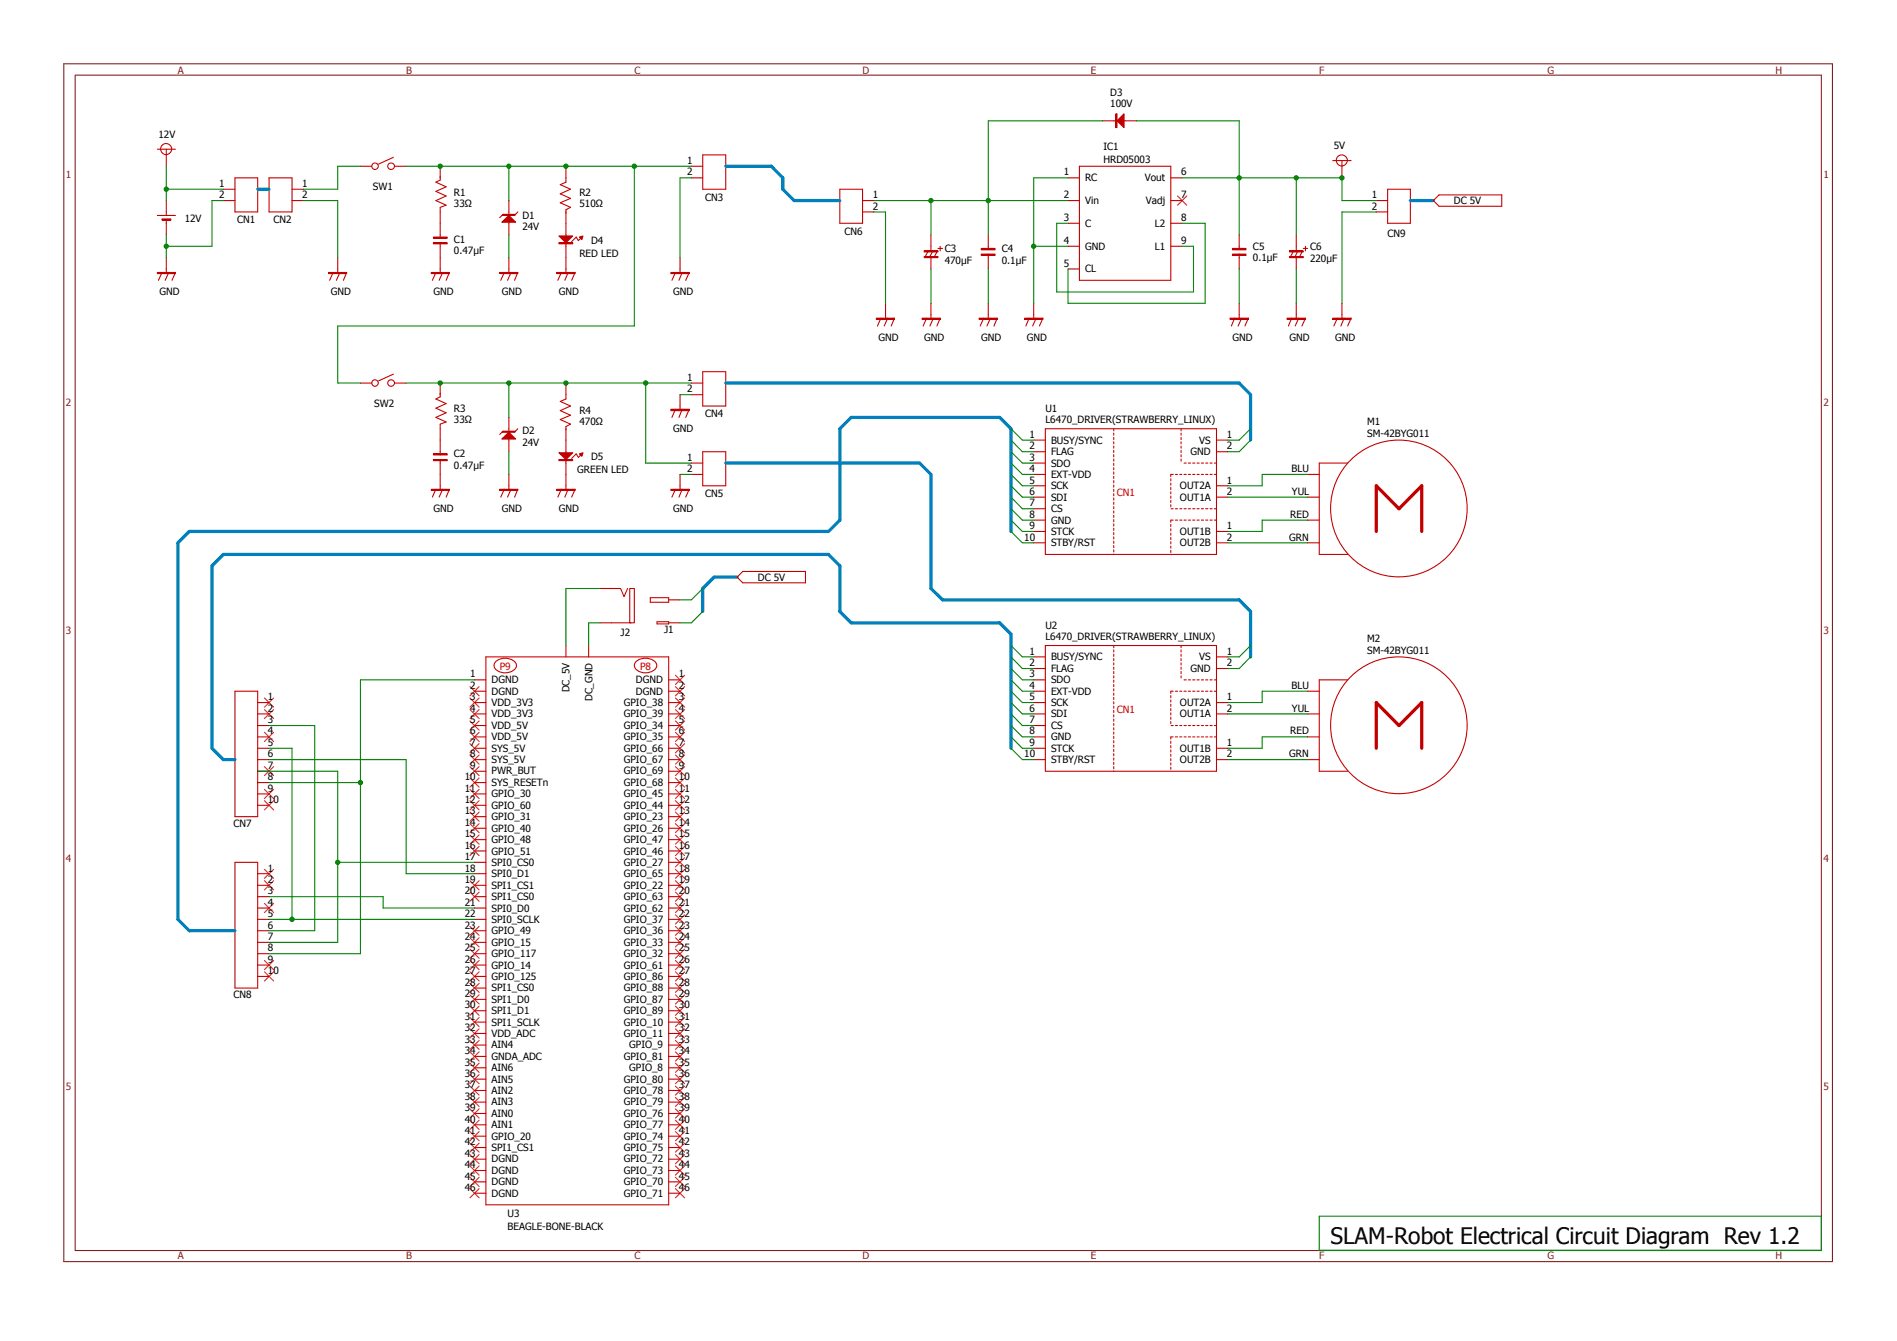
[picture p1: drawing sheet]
<svg xmlns="http://www.w3.org/2000/svg" width="297mm" height="210mm" viewBox="0 0 297 210" stroke-linecap="round" stroke-linejoin="round" font-family="sans-serif">
<path d="M10 10h276.9v187.6h-276.9zM11.8 11.8h273.4v184h-273.4z" fill="none" stroke="#802020" stroke-width=".17"/>
<g fill="none" stroke="#ff2020" stroke-width=".17">
<path d="M184.4 30.7l1.4 1.4M185.8 30.7l-1.4 1.4M41.4 109.3l1.4 1.4M41.4 111.1l1.4 1.4M41.4 114.7l1.4 1.4M42.8 109.3l-1.4 1.4M42.8 111.1l-1.4 1.4M42.8 114.7l-1.4 1.4M73.6 118.2l1.4 1.5M73.6 116.5l1.4 1.4M73.6 114.7l1.4 1.4M73.6 112.9l1.4 1.4"/>
<path d="M73.6 111.1l1.4 1.4M73.6 109.3l1.4 1.4M73.6 107.5l1.4 1.5M75 118.2l-1.4 1.5M75 116.5l-1.4 1.4M75 114.7l-1.4 1.4M75 112.9l-1.4 1.4M75 111.1l-1.4 1.4M75 109.3l-1.4 1.4M75 107.5l-1.4 1.5M105.7 105.7l1.5 1.5M105.7 107.5l1.5 1.5"/>
<path d="M105.7 109.3l1.5 1.4M105.7 111.1l1.5 1.4M105.7 112.9l1.5 1.4M105.7 114.7l1.5 1.4M105.7 116.5l1.5 1.4M105.7 118.2l1.5 1.5M107.2 118.2l-1.5 1.5M107.2 116.5l-1.5 1.4M107.2 114.7l-1.5 1.4M107.2 107.5l-1.5 1.5M107.2 105.7l-1.5 1.5M107.2 109.3l-1.5 1.4"/>
<path d="M107.2 111.1l-1.5 1.4M107.2 112.9l-1.5 1.4M41.4 120.1l1.4 1.4M41.4 123.6l1.4 1.5M41.4 125.4l1.4 1.4M41.4 136.1l1.4 1.4M41.4 137.9l1.4 1.5M42.8 120.1l-1.4 1.4M42.8 123.6l-1.4 1.5M42.8 125.4l-1.4 1.4M42.8 136.1l-1.4 1.4M42.8 137.9l-1.4 1.5"/>
<path d="M73.6 139.7l1.4 1.4M73.6 137.9l1.4 1.5M73.6 132.5l1.4 1.5M73.6 130.8l1.4 1.4M73.6 129l1.4 1.4M73.6 127.2l1.4 1.4M73.6 125.4l1.4 1.4M73.6 123.6l1.4 1.5M73.6 121.8l1.4 1.5M73.6 120.1l1.4 1.4M75 139.7l-1.4 1.4M75 137.9l-1.4 1.5"/>
<path d="M75 132.5l-1.4 1.5M75 130.8l-1.4 1.4M75 129l-1.4 1.4M75 127.2l-1.4 1.4M75 125.4l-1.4 1.4M75 123.6l-1.4 1.5M75 121.8l-1.4 1.5M75 120.1l-1.4 1.4M105.7 120.1l1.5 1.4M105.7 121.8l1.5 1.5M105.7 123.6l1.5 1.5M105.7 125.4l1.5 1.4"/>
<path d="M105.7 127.2l1.5 1.4M105.7 129l1.5 1.4M105.7 130.8l1.5 1.4M105.7 132.5l1.5 1.5M105.7 134.3l1.5 1.5M105.7 136.1l1.5 1.4M105.7 137.9l1.5 1.5M105.7 139.7l1.5 1.4M107.2 134.3l-1.5 1.5M107.2 132.5l-1.5 1.5M107.2 127.2l-1.5 1.4M107.2 120.1l-1.5 1.4"/>
<path d="M107.2 121.8l-1.5 1.5M107.2 123.6l-1.5 1.5M107.2 125.4l-1.5 1.4M107.2 129l-1.5 1.4M107.2 130.8l-1.5 1.4M107.2 136.1l-1.5 1.4M107.2 137.9l-1.5 1.5M107.2 139.7l-1.5 1.4M41.4 141.5l1.4 1.4M41.4 150.4l1.4 1.4M41.4 152.2l1.4 1.4M42.8 150.4l-1.4 1.4"/>
<path d="M42.8 141.5l-1.4 1.4M42.8 152.2l-1.4 1.4M73.6 159.3l1.4 1.5M73.6 157.6l1.4 1.4M73.6 155.8l1.4 1.4M73.6 154l1.4 1.4M73.6 152.2l1.4 1.4M73.6 150.4l1.4 1.4M73.6 148.6l1.4 1.5M73.6 146.9l1.4 1.4M73.6 145.1l1.4 1.4M75 159.3l-1.4 1.5"/>
<path d="M75 157.6l-1.4 1.4M75 155.8l-1.4 1.4M75 154l-1.4 1.4M75 152.2l-1.4 1.4M75 150.4l-1.4 1.4M75 148.6l-1.4 1.5M75 146.9l-1.4 1.4M75 145.1l-1.4 1.4M105.7 141.5l1.5 1.4M105.7 143.3l1.5 1.4M105.7 145.1l1.5 1.4M105.7 146.9l1.5 1.4"/>
<path d="M105.7 148.6l1.5 1.5M105.7 150.4l1.5 1.4M105.7 152.2l1.5 1.4M105.7 154l1.5 1.4M105.7 155.8l1.5 1.4M105.7 157.6l1.5 1.4M105.7 159.3l1.5 1.5M107.2 148.6l-1.5 1.5M107.2 143.3l-1.5 1.4M107.2 141.5l-1.5 1.4M107.2 145.1l-1.5 1.4M107.2 146.9l-1.5 1.4"/>
<path d="M107.2 150.4l-1.5 1.4M107.2 152.2l-1.5 1.4M107.2 154l-1.5 1.4M107.2 155.8l-1.5 1.4M107.2 157.6l-1.5 1.4M107.2 159.3l-1.5 1.5M73.6 179l1.4 1.4M73.6 177.2l1.4 1.4M73.6 175.4l1.4 1.5M73.6 173.7l1.4 1.4M73.6 171.9l1.4 1.4M73.6 170.1l1.4 1.4"/>
<path d="M73.6 168.3l1.4 1.4M73.6 166.5l1.4 1.4M73.6 164.7l1.4 1.5M73.6 162.9l1.4 1.4M73.6 161.1l1.4 1.5M75 179l-1.4 1.4M75 177.2l-1.4 1.4M75 175.4l-1.4 1.5M75 173.7l-1.4 1.4M75 171.9l-1.4 1.4M75 170.1l-1.4 1.4M75 168.3l-1.4 1.4"/>
<path d="M75 166.5l-1.4 1.4M75 164.7l-1.4 1.5M75 162.9l-1.4 1.4M75 161.1l-1.4 1.5M105.7 161.1l1.5 1.5M105.7 162.9l1.5 1.4M105.7 164.7l1.5 1.5M105.7 166.5l1.5 1.4M105.7 168.3l1.5 1.4M105.7 170.1l1.5 1.4M105.7 171.9l1.5 1.4M105.7 173.7l1.5 1.4"/>
<path d="M105.7 175.4l1.5 1.5M105.7 177.2l1.5 1.4M105.7 179l1.5 1.4M107.2 161.1l-1.5 1.5M107.2 162.9l-1.5 1.4M107.2 164.7l-1.5 1.5M107.2 166.5l-1.5 1.4M107.2 168.3l-1.5 1.4M107.2 170.1l-1.5 1.4M107.2 171.9l-1.5 1.4M107.2 173.7l-1.5 1.4M107.2 175.4l-1.5 1.5"/>
<path d="M107.2 177.2l-1.5 1.4M107.2 179l-1.5 1.4M73.6 186.1l1.4 1.5M73.6 184.4l1.4 1.4M73.6 182.6l1.4 1.4M73.6 180.8l1.4 1.4M75 186.1l-1.4 1.5M75 184.4l-1.4 1.4M75 182.6l-1.4 1.4M75 180.8l-1.4 1.4M105.7 180.8l1.5 1.4M105.7 182.6l1.5 1.4"/>
<path d="M105.7 184.4l1.5 1.4M105.7 186.1l1.5 1.5M107.2 180.8l-1.5 1.4M107.2 182.6l-1.5 1.4M107.2 184.4l-1.5 1.4M107.2 186.1l-1.5 1.5"/>
</g>
<g fill="none" stroke="#c00000" stroke-width=".17">
<path d="M24.6 23.4h2.9M26 23.4v2.6M26 31.4v2.3M26 34.5v2.3"/>
<circle cx="26" cy="23.3" r=".87"/>
</g>
<path d="M25.4 34.3h1.4v.2h-1.4z" fill="#c00000"/>
<g fill="none" stroke="#c00000" stroke-width=".17">
<path d="M24.6 33.7h2.9M25.4 34.3h1.4v.2h-1.4zM42.1 27.9h3.6v5.3h-3.6zM45.7 29.6h1.8M45.7 31.4h1.8M56.4 26h1.8M61.6 24.6l-2.3 1.1M61.8 26h1.8M79.7 31.4v2.2M79.7 34.8v2M131.5 29.6h3.5v5.4h-3.5zM135 31.4h1.8"/>
<path d="M135 33.2h1.8M24.6 42.7h2.9v.1h-2.9zM24.6 42.8h2.9M25.4 42.7l-.6 1.2M26 40.3v2.4M26.4 42.7l-.5 1.2M27.5 42.7l-.6 1.2M67.5 42.7h2.9v.1h-2.9zM67.5 42.8h2.9M68.2 42.7l-.5 1.2M68.9 40.3v2.4M69.3 42.7l-.6 1.2"/>
<path d="M70.4 42.7l-.6 1.2M78.2 42.7h2.9v.1h-2.9zM78.2 42.8h2.9M79 42.7l-.6 1.2M79.7 40.3v2.4M80 42.7l-.5 1.2M81.1 42.7l-.5 1.2M137.2 49.8h2.8v.2h-2.8zM137.2 49.9h2.8M137.9 49.8l-.5 1.3M138.6 47.5v2.3M139 49.8l-.6 1.3"/>
<path d="M140 49.8l-.5 1.3M144.4 49.8h2.8v.2h-2.8zM144.4 49.9h2.8M145.1 49.8l-.6 1.3M145.8 47.5v2.3M146.1 49.8l-.5 1.3M147.2 49.8l-.5 1.3M204.7 74.3h1.8M204.7 77.9h1.8M211 72.5h-4.5v14.3h4.5M93.9 97.5h4.9M93.9 92.2h3.3l.5 1.2 .6-1.2"/>
<path d="M98.6 92.2h.7v5.3h-.7zM101.8 93.6h2.9v.7h-2.9zM102.9 97.4h1.8v.3h-1.8zM104.7 97.5h1.8M104.7 93.9h1.8M204.7 81.4h1.8M204.7 85h1.8M74.3 119h1.8M74.3 117.2h1.8M74.3 115.4h1.8M74.3 113.6h1.8M74.3 111.8h1.8"/>
<path d="M74.3 110h1.8M74.3 108.2h1.8M74.3 106.5h1.8M76.1 102.9h28.6v85.8h-28.6zM77.7 103.5a2.27 2.27 0 0 1 3.1 .4 .95 .95 0 0 1-.7 1.2 2.15 2.15 0 0 1-2.7-.5l-.1-.4 .1-.3zM88.6 101.1v1.8M92.2 101.1v1.8M99.6 103.5a2.27 2.27 0 0 1 3.1 .4 .95 .95 0 0 1-.6 1.2 2.15 2.15 0 0 1-2.7-.5l-.1-.4 .1-.3zM104.7 119h1.8M104.7 117.2h1.8M104.7 115.4h1.8M104.7 113.6h1.8"/>
<path d="M104.7 111.8h1.8M104.7 110h1.8M104.7 108.2h1.8M104.7 106.5h1.8M74.3 138.6h1.8M74.3 136.8h1.8M74.3 135h1.8M74.3 133.3h1.8M74.3 131.5h1.8M74.3 129.7h1.8M74.3 127.9h1.8M74.3 126.1h1.8"/>
<path d="M74.3 124.3h1.8M74.3 122.6h1.8M74.3 120.8h1.8M104.7 138.6h1.8M104.7 136.8h1.8M104.7 135h1.8M104.7 133.3h1.8M104.7 131.5h1.8M104.7 129.7h1.8M104.7 127.9h1.8M104.7 126.1h1.8M104.7 124.3h1.8"/>
<path d="M104.7 122.6h1.8M104.7 120.8h1.8M74.3 158.3h1.8M74.3 156.5h1.8M74.3 154.7h1.8M74.3 152.9h1.8M74.3 151.1h1.8M74.3 149.4h1.8M74.3 147.6h1.8M74.3 145.8h1.8M74.3 144h1.8M74.3 142.2h1.8"/>
<path d="M74.3 140.4h1.8M104.7 158.3h1.8M104.7 156.5h1.8M104.7 154.7h1.8M104.7 152.9h1.8M104.7 151.1h1.8M104.7 149.4h1.8M104.7 147.6h1.8M104.7 145.8h1.8M104.7 144h1.8M104.7 142.2h1.8M104.7 140.4h1.8"/>
<path d="M74.3 179.7h1.8M74.3 177.9h1.8M74.3 176.1h1.8M74.3 174.4h1.8M74.3 172.6h1.8M74.3 170.8h1.8M74.3 169h1.8M74.3 167.2h1.8M74.3 165.4h1.8M74.3 163.7h1.8M74.3 161.8h1.8M74.3 160.1h1.8"/>
<path d="M104.7 179.7h1.8M104.7 177.9h1.8M104.7 176.1h1.8M104.7 174.4h1.8M104.7 172.6h1.8M104.7 170.8h1.8M104.7 169h1.8M104.7 167.2h1.8M104.7 165.4h1.8M104.7 163.7h1.8M104.7 161.8h1.8M104.7 160.1h1.8"/>
<path d="M74.3 186.9h1.8M74.3 185.1h1.8M74.3 183.3h1.8M74.3 181.5h1.8M104.7 186.9h1.8M104.7 185.1h1.8M104.7 183.3h1.8M104.7 181.5h1.8"/>
<circle cx="58.7" cy="26" r=".51"/>
<circle cx="61.2" cy="26" r=".52"/>
<circle cx="219" cy="79.6" r="10.7"/>
</g>
<path d="M215.5 83.2v-7.1l3.5 3.6 3.6-3.6v7.1" fill="none" stroke="#c00000" stroke-width=".51"/>
<path d="M78.6 34.8l1.1-1.1 1 1.1z" fill="#c00000"/>
<g fill="none" stroke="#c00000" stroke-width=".17">
<path d="M35 29.6h1.8M35 31.4h1.8M36.8 27.9h3.5v5.3h-3.5zM67.9 38h2.1v.2h-2.1zM67.9 37.1h2.1v.2h-2.1zM67.9 38.1h2.1M67.9 37.2h2.1M68.9 35v2.3M68.9 38.2v2.1M78.6 34.8l1.1-1.1 1 1.1zM78.6 33.7l.2-.1h1.9l-.1 .1zM78.6 33.7h2.1"/>
<path d="M78.8 33.6l-.6 .5M81.1 33.2l-.5 .5M88.6 26v2.5l-.9 .4 1.6 .7-1.6 .8 1.6 .7-1.6 .6 1.6 .8-.7 .4v2.1M51.4 42.7h2.9v.1h-2.9zM51.4 42.8h2.9M52.2 42.7l-.6 1.2M52.9 40.3v2.4M53.2 42.7l-.5 1.2M54.3 42.7l-.5 1.2M56.4 60h1.8M61.6 58.6l-2.3 1M61.8 60h1.8"/>
<path d="M68.9 60v2.1l-.7 .4 1.6 .7-1.6 .7 1.6 .7-1.6 .8 1.6 .7-.9 .3v4.8M87.2 42.7h2.8v.1h-2.8zM87.2 42.8h2.8M87.9 42.7l-.6 1.2M88.6 40.3v2.4M88.6 60v2.5l-.9 .4 1.6 .7-1.6 .7 1.6 .7-1.6 .7 1.6 .7-.7 .4v2.1M88.9 42.7l-.5 1.2M90 42.7l-.5 1.2M67.5 76.6h2.9v.2h-2.9zM67.5 76.7h2.9M67.9 72h2.1v.1h-2.1zM67.9 71.1h2.1v.1h-2.1z"/>
<path d="M67.9 72.1h2.1M67.9 71.2h2.1M68.2 76.6l-.5 1.3M68.9 72.1v4.5M69.3 76.6l-.6 1.3M70.4 76.6l-.6 1.3M78.2 76.6h2.9v.2h-2.9zM78.2 76.7h2.9M79 76.6l-.6 1.3M79.7 65.4v2.1M79.7 68.7v2M79.7 74.3v2.3"/>
<path d="M80 76.6l-.5 1.3M81.1 76.6l-.5 1.3M87.2 76.6h2.8v.2h-2.8zM87.2 76.7h2.8M87.9 76.6l-.6 1.3M88.6 74.3v2.3M88.9 76.6l-.5 1.3M90 76.6l-.5 1.3"/>
<circle cx="58.7" cy="60" r=".51"/>
<circle cx="61.2" cy="60" r=".52"/>
</g>
<path d="M78.6 68.7l1.1-1 1 1z" fill="#c00000"/>
<g fill="none" stroke="#c00000" stroke-width=".17">
<path d="M88.6 35v2M88.6 38.2v2.1M91.1 37.1l-.5 .6-.4-.6-.7 .7M108.2 27.9h1.8M108.2 26h1.8M110 24.3h3.6v5.3h-3.6zM144.7 39.3h2.2v.2h-2.2zM144.7 39.4h2.2M145.2 39.5l-.3 .7M145.8 36.8v2.5M146 39.5l-.4 .7M146.7 39.5l-.4 .7"/>
<path d="M146.9 38.9h.7M147.2 38.6v.7M167.2 27.9h1.8M167.2 35h1.8M167.2 38.6h1.8M167.2 31.4h1.8M169 26h14.3v17.9h-14.3zM183.3 27.9h1.8M183.3 35h1.8M183.3 38.6h1.8M183.3 31.4h1.8M193 38.9h2.1v.2h-2.1z"/>
<path d="M193 39.8h2.1v.2h-2.1zM194 36.8v2.1M194 39.8v2.3M208.7 25.1h2.8M210.1 25.1v2.8M215.5 31.4h1.8M215.5 33.2h1.8M217.3 29.6h3.5v5.4h-3.5zM105 42.7h2.9v.1h-2.9zM105 42.8h2.9M105.7 42.7l-.5 1.2M106.5 40.3v2.4"/>
<path d="M106.8 42.7l-.5 1.2M107.9 42.7l-.5 1.2M108.2 60h1.8M110 58.2h3.6v5.4h-3.6zM144.7 40.2h2.2v.1h-2.2zM144.7 40.3h2.2M145.8 40.3v1.8M153.3 49.8h2.8v.2h-2.8zM153.3 49.9h2.8M154 49.8l-.5 1.3M154.7 47.5v2.3M155.1 49.8l-.6 1.3"/>
<path d="M156.1 49.8l-.5 1.3M160.4 49.8h2.9v.2h-2.9zM160.4 49.9h2.9M161.1 49.8l-.5 1.3M161.8 47.5v2.3M162.2 49.8l-.5 1.3M163.3 49.8l-.6 1.3M167.2 42.1h1.8M192.6 49.8h2.9v.2h-2.9zM192.6 49.9h2.9M193.3 49.8l-.5 1.3M194 47.5v2.3"/>
<path d="M194.4 49.8l-.6 1.3M195.5 49.8l-.6 1.3M201.5 49.8h2.9v.2h-2.9zM201.5 49.9h2.9M202.2 49.8l-.5 1.3M202.9 47.5v2.3M203.3 49.8l-.5 1.3M204.4 49.8l-.6 1.3M208.7 49.8h2.8v.2h-2.8zM208.7 49.9h2.8M209.4 49.8l-.6 1.3M210.1 47.5v2.3"/>
<path d="M210.4 49.8l-.5 1.3M211.5 49.8l-.5 1.3M78.6 68.7l1.1-1 1 1zM78.6 67.7l.2-.2h1.9l-.1 .2zM78.6 67.6h2.1M78.8 67.5l-.6 .5M81.1 67.1l-.5 .6M105 64.1h2.9v.2h-2.9zM105 76.6h2.9v.2h-2.9zM105 76.7h2.9M105.7 64.1l-.5 1.3M105.7 76.6l-.5 1.3"/>
<path d="M106.5 61.8v2.3M106.5 74.3v2.3M106.8 64.1l-.5 1.3M106.8 76.6l-.5 1.3M107.9 64.1l-.5 1.3M107.9 76.6l-.5 1.3M108.2 61.8h1.8M108.2 72.5h1.8M108.2 74.3h1.8M110 70.7h3.6v5.4h-3.6z"/>
<circle cx="210.1" cy="25.1" r=".87"/>
</g>
<path d="M193 39h2.1M193 39.9h2.1M105 64.2h2.9" fill="none" stroke="#c00000" stroke-width=".21"/>
<path d="M87.5 37h2.2l-1.1 1z" fill="#c00000"/>
<path d="M87.5 37h2.2l-1.1 1zM87.5 38h2.2v.2h-2.2zM87.5 38.1h2.2" fill="none" stroke="#c00000" stroke-width=".17"/>
<path d="M90.7 37.1l.6-.1-.2 .5z" fill="#c00000"/>
<path d="M90.7 37.1l.6-.1-.2 .5zM88.6 68.9v2M88.6 72.1v2.2M91.1 71.1l-.5 .5-.4-.5-.7 .7" fill="none" stroke="#c00000" stroke-width=".17"/>
<path d="M87.5 70.9h2.2l-1.1 1.1z" fill="#c00000"/>
<path d="M87.5 70.9h2.2l-1.1 1.1zM87.5 72h2.2v.1h-2.2zM87.5 72.1h2.2" fill="none" stroke="#c00000" stroke-width=".17"/>
<path d="M90.7 71.1l.6-.2-.2 .6z" fill="#c00000"/>
<g fill="none" stroke="#c00000" stroke-width=".17">
<path d="M172.6 18.9h2.1M174.7 17.8h.2v2.2h-.2zM174.8 17.8v2.2M175.8 18.9h2.1M68.9 26v2.2l-.7 .3 1.6 .8-1.6 .7 1.6 .7-1.6 .7 1.6 .7-.9 .4v2.5M153.6 38.9h2.2v.2h-2.2zM153.6 39.8h2.2v.2h-2.2zM154.7 36.8v2.1M154.7 39.8v2.3M201.9 39.3h2.1v.2h-2.1zM201.9 39.4h2.1M202.4 39.5l-.3 .7"/>
<path d="M202.9 36.8v2.5M203.1 39.5l-.3 .7M203.8 39.5l-.3 .7M204 38.9h.7M204.4 38.6v.7M201.9 40.2h2.1v.1h-2.1zM201.9 40.3h2.1M202.9 40.3v1.8M90.7 71.1l.6-.2-.2 .6zM204.7 115.4h1.8M204.7 119h1.8M204.7 108.2h1.8"/>
<path d="M204.7 111.8h1.8M211 106.5h-4.5v14.3h4.5"/>
<circle cx="219" cy="113.6" r="10.7"/>
</g>
<path d="M153.6 39h2.2M153.6 39.9h2.2" fill="none" stroke="#c00000" stroke-width=".21"/>
<path d="M215.5 117.2v-7.2l3.5 3.6 3.6-3.6v7.2" fill="none" stroke="#c00000" stroke-width=".51"/>
<path d="M174.9 18.9l1.1-1.1v2.2z" fill="#c00000"/>
<g fill="none" stroke="#c00000" stroke-width=".17">
<path d="M174.9 18.9l1.1-1.1v2.2zM161.8 77.9h1.9M161.8 76.1h1.9M161.8 68.9h1.9M161.8 70.7h1.9M161.8 74.3h1.9M161.8 72.5h1.9M161.8 79.7h1.9M163.7 67.1h26.8v19.7h-26.8zM190.5 77.9h1.7M190.5 76.1h1.7M190.5 68.9h1.7"/>
<path d="M190.5 70.7h1.7M161.8 83.2h1.9M161.8 85h1.9M161.8 81.4h1.9M190.5 83.2h1.7M190.5 85h1.7M36.8 108.2h3.5v19.7h-3.5zM40.3 117.2h1.8M40.3 119h1.8M40.3 111.8h1.8M40.3 110h1.8M40.3 113.6h1.8"/>
<path d="M40.3 115.4h1.8M161.8 117.2h1.9M161.8 119h1.9M161.8 111.8h1.9M161.8 110h1.9M161.8 102.9h1.9M161.8 104.7h1.9M161.8 108.2h1.9M161.8 106.5h1.9M161.8 113.6h1.9M161.8 115.4h1.9M163.7 101.1h26.8v19.7h-26.8z"/>
<path d="M190.5 117.2h1.7M190.5 119h1.7M190.5 111.8h1.7M190.5 110h1.7M190.5 102.9h1.7M190.5 104.7h1.7M36.8 135h3.5v19.7h-3.5zM40.3 120.8h1.8M40.3 122.6h1.8M40.3 124.3h1.8M40.3 126.1h1.8M40.3 136.8h1.8"/>
<path d="M40.3 138.6h1.8M40.3 140.4h1.8M40.3 142.2h1.8M40.3 144h1.8M40.3 145.8h1.8M40.3 147.6h1.8M40.3 149.4h1.8M40.3 151.1h1.8M40.3 152.9h1.8"/>
</g>
<g fill="none" stroke="#c00000" stroke-width=".17" stroke-dasharray=".3 .3">
<path d="M174.4 67.1v19.7M183.3 74.3v5.4M184.9 67.1v5.4M190.5 72.5h-5.4M190.5 74.3h-7.2M190.5 79.7h-7.2M183.3 81.4v5.4M190.5 81.4h-7.2M174.4 101.1v19.7M183.3 108.2v5.4M183.3 115.4v5.4M184.9 101.1v5.4"/>
<path d="M190.5 106.5h-5.4M190.5 108.2h-7.2M190.5 113.6h-7.2M190.5 115.4h-7.2"/>
</g>
<path d="M40.3 29.6h1.8M113.6 26h7.2l1.8 1.9v1.7l1.7 1.8h7.2M220.8 31.4h3.6M113.6 60h80.4l1.8 1.8v7.1M113.6 72.5h30.4l1.8 1.8v17.9l1.8 1.7h46.4l1.8 1.9v7.1M115.4 90.4h-3.6l-1.8 1.8v3.6M158.3 83.2v-16.1l-1.8-1.7h-23.2l-1.8 1.7v14.3l-1.8 1.8h-100.1l-1.7 1.8v59l1.7 1.8h7.2M158.3 117.2v-17.9l-1.8-1.8h-23.2l-1.8-1.7v-7.2l-1.8-1.8h-94.7l-1.8 1.8v28.6l1.8 1.8h1.8" fill="none" stroke="#0080c0" stroke-width=".51"/>
<path d="M285.2 190.5v5.3" fill="none" stroke="#008000" stroke-width=".17"/>
<circle cx="145.7" cy="31.4" r=".34" fill="#008000"/>
<circle cx="145.7" cy="31.4" r=".34" fill="none" stroke="#008000" stroke-width=".16"/>
<g fill="none" stroke="#008000" stroke-width=".17">
<path d="M26 29.6h9M26 38.6h7.2M136.8 33.2h1.8M145.8 31.4v5.4M158.3 67.1l1.8 1.8h1.7M158.3 68.9l1.8 1.8h1.7M158.3 79.7l1.8 1.7h1.7M158.3 76.1l1.8 1.8h1.7M158.3 74.3l1.8 1.8h1.7M158.3 72.5l1.8 1.8h1.7M158.3 77.9l1.8 1.8h1.7M158.3 70.7l1.8 1.8h1.7"/>
<path d="M192.2 77.9h12.5M195.8 67.1l-1.8 1.8h-1.8M195.8 68.9l-1.8 1.8h-1.8M204.7 74.3h-7.1v1.8h-5.4M158.3 83.2l1.8 1.8h1.7M158.3 81.4l1.8 1.8h1.7M192.2 85h12.5M204.7 81.4h-7.1v1.8h-5.4"/>
</g>
<circle cx="26" cy="29.6" r=".34" fill="#008000"/>
<circle cx="26" cy="29.6" r=".34" fill="none" stroke="#008000" stroke-width=".16"/>
<circle cx="26" cy="38.6" r=".34" fill="#008000"/>
<circle cx="26" cy="38.6" r=".34" fill="none" stroke="#008000" stroke-width=".16"/>
<path d="M35 31.4h-1.8v7.2M47.5 31.4h5.4v8.9M52.9 26v3.6h-5.4M138.6 33.2v14.3M145.8 42.1v5.4" fill="none" stroke="#008000" stroke-width=".17"/>
<circle cx="99.3" cy="26" r=".34" fill="#008000"/>
<circle cx="99.3" cy="26" r=".34" fill="none" stroke="#008000" stroke-width=".16"/>
<circle cx="101.1" cy="60" r=".34" fill="#008000"/>
<circle cx="101.1" cy="60" r=".34" fill="none" stroke="#008000" stroke-width=".16"/>
<path d="M99.3 26v25.1M52.9 51.1v8.9M101.1 60v12.5M93.9 97.5h-1.7v3.6M93.9 92.2h-5.3v8.9M110 95.8l-1.8 1.7h-1.7M110 92.2l-1.8 1.7h-1.7" fill="none" stroke="#008000" stroke-width=".17"/>
<circle cx="68.9" cy="26" r=".34" fill="#008000"/>
<circle cx="68.9" cy="26" r=".34" fill="none" stroke="#008000" stroke-width=".16"/>
<circle cx="79.7" cy="26" r=".34" fill="#008000"/>
<circle cx="79.7" cy="26" r=".34" fill="none" stroke="#008000" stroke-width=".16"/>
<path d="M79.7 26v5.4M79.7 36.8v3.5" fill="none" stroke="#008000" stroke-width=".17"/>
<circle cx="88.6" cy="26" r=".34" fill="#008000"/>
<circle cx="88.6" cy="26" r=".34" fill="none" stroke="#008000" stroke-width=".16"/>
<circle cx="68.9" cy="60" r=".34" fill="#008000"/>
<circle cx="68.9" cy="60" r=".34" fill="none" stroke="#008000" stroke-width=".16"/>
<circle cx="79.7" cy="60" r=".34" fill="#008000"/>
<circle cx="79.7" cy="60" r=".34" fill="none" stroke="#008000" stroke-width=".16"/>
<path d="M79.7 60v5.4M79.7 70.7v3.6" fill="none" stroke="#008000" stroke-width=".17"/>
<circle cx="88.6" cy="60" r=".34" fill="#008000"/>
<circle cx="88.6" cy="60" r=".34" fill="none" stroke="#008000" stroke-width=".16"/>
<path d="M52.9 26h3.5M52.9 51.1h46.4M52.9 60h3.5" fill="none" stroke="#008000" stroke-width=".17"/>
<circle cx="154.7" cy="31.4" r=".34" fill="#008000"/>
<circle cx="154.7" cy="31.4" r=".34" fill="none" stroke="#008000" stroke-width=".16"/>
<path d="M161.8 38.6h5.4M161.8 27.9h5.4M185.1 38.6h1.8v7.1M185.1 35h3.6v12.5h-21.5v-5.4" fill="none" stroke="#008000" stroke-width=".17"/>
<circle cx="161.8" cy="38.6" r=".34" fill="#008000"/>
<circle cx="161.8" cy="38.6" r=".34" fill="none" stroke="#008000" stroke-width=".16"/>
<path d="M154.7 18.9h17.9" fill="none" stroke="#008000" stroke-width=".17"/>
<circle cx="194" cy="27.9" r=".34" fill="#008000"/>
<circle cx="194" cy="27.9" r=".34" fill="none" stroke="#008000" stroke-width=".16"/>
<path d="M167.2 35h-1.8v10.7h21.5M154.7 42.1v5.4M194 42.1v5.4" fill="none" stroke="#008000" stroke-width=".17"/>
<circle cx="202.9" cy="27.9" r=".34" fill="#008000"/>
<circle cx="202.9" cy="27.9" r=".34" fill="none" stroke="#008000" stroke-width=".16"/>
<path d="M202.9 27.9v8.9M210.1 27.9v3.5h5.4M202.9 42.1v5.4" fill="none" stroke="#008000" stroke-width=".17"/>
<circle cx="210.1" cy="27.9" r=".34" fill="#008000"/>
<circle cx="210.1" cy="27.9" r=".34" fill="none" stroke="#008000" stroke-width=".16"/>
<g fill="none" stroke="#008000" stroke-width=".17">
<path d="M177.9 18.9h16.1M108.2 27.9h-1.7v12.4M215.5 33.2h-5.4v14.3M101.1 72.5h7.1M106.5 61.8h1.7M106.5 74.3h1.7M42.1 119h21.5M42.1 117.2h3.6v26.8M42.1 113.6h7.2M158.3 101.1l1.8 1.8h1.7M158.3 102.9l1.8 1.8h1.7M158.3 117.2l1.8 1.8h1.7"/>
<path d="M158.3 115.4l1.8 1.8h1.7M158.3 113.6l1.8 1.8h1.7M158.3 110l1.8 1.8h1.7M158.3 108.2l1.8 1.8h1.7M158.3 106.5l1.8 1.7h1.7M158.3 111.8l1.8 1.8h1.7M158.3 104.7l1.8 1.8h1.7M192.2 119h12.5M192.2 111.8h12.5M195.8 101.1l-1.8 1.8h-1.8M195.8 102.9l-1.8 1.8h-1.8M204.7 115.4h-7.1v1.8h-5.4"/>
<path d="M204.7 108.2h-7.1v1.8h-5.4M40.3 120.8h12.6M52.9 135h21.4M42.1 147.6h10.8M42.1 145.8h7.2M42.1 140.4h17.9M60 142.2h14.3"/>
</g>
<circle cx="52.9" cy="135" r=".34" fill="#008000"/>
<circle cx="52.9" cy="135" r=".34" fill="none" stroke="#008000" stroke-width=".16"/>
<path d="M49.3 113.6v32.2M63.6 119v17.8h10.7M60 140.4v1.8" fill="none" stroke="#008000" stroke-width=".17"/>
<circle cx="45.7" cy="144" r=".34" fill="#008000"/>
<circle cx="45.7" cy="144" r=".34" fill="none" stroke="#008000" stroke-width=".16"/>
<path d="M42.1 149.4h14.3" fill="none" stroke="#008000" stroke-width=".17"/>
<circle cx="56.4" cy="122.6" r=".34" fill="#008000"/>
<circle cx="56.4" cy="122.6" r=".34" fill="none" stroke="#008000" stroke-width=".16"/>
<g fill="none" stroke="#008000" stroke-width=".17">
<path d="M154.7 18.9v17.9M194 18.9v17.9M26 26v5.4M26 36.8v3.5M63.6 26h44.6M136.8 31.4h30.4M161.8 27.9v19.6M185.1 27.9h25M63.6 60h44.6M74.3 106.5h-17.9v42.9M42.1 122.6h14.3M52.9 120.8v26.8"/>
<path d="M42.1 144h32.2M285.2 190.5h-78.7v5.3h78.7"/>
</g>
<path d="M224.4 31.4l.9-.9h9.8v1.8h-9.8zM115.4 90.4l.9-.9h9.8v1.8h-9.8z" fill="none" stroke="#c00000" stroke-width=".17"/>
<text font-size="3.6" x="208.3" y="194.7">SLAM-Robot Electrical Circuit Diagram Rev 1.2</text>
<g font-size="1.6" fill="#802020">
<text x="27.9" y="11.6">A</text>
<text x="63.6" y="11.6">B</text>
<text x="99.3" y="11.6">C</text>
<text x="135" y="11.6">D</text>
<text x="170.8" y="11.6">E</text>
<text x="206.5" y="11.6">F</text>
<text x="242.3" y="11.6">G</text>
<text x="278" y="11.6">H</text>
<text x="10.3" y="27.9">1</text>
<text x="285.5" y="27.9">1</text>
<text x="10.3" y="63.6">2</text>
<text x="285.5" y="63.6">2</text>
<text x="10.3" y="99.3">3</text>
<text x="285.5" y="99.3">3</text>
<text x="10.3" y="135">4</text>
<text x="285.5" y="135">4</text>
<text x="10.3" y="170.8">5</text>
<text x="285.5" y="170.8">5</text>
<text x="27.9" y="197.2">A</text>
<text x="63.6" y="197.2">B</text>
<text x="99.3" y="197.2">C</text>
<text x="135" y="197.2">D</text>
<text x="170.8" y="197.2">E</text>
<text x="206.5" y="197.2">F</text>
<text x="242.3" y="197.2">G</text>
<text x="278" y="197.2">H</text>
</g>
<g font-size="1.6">
<text x="173.8" y="16.8">100V</text>
<text x="173.8" y="15">D3</text>
<text x="24.8" y="21.6">12V</text>
<text x="172.8" y="23.5">IC1</text>
<text x="208.8" y="23.4">5V</text>
<text x="34.3" y="29.3">1</text>
<text x="47.3" y="29.3">1</text>
<text x="58.4" y="29.8">SW1</text>
<text x="107.6" y="25.7">1</text>
<text x="107.6" y="27.5">2</text>
<text x="166.5" y="27.5">1</text>
<text x="169.9" y="28.4">RC</text>
<text x="172.8" y="25.5">HRD05003</text>
<text x="179.2" y="28.4">Vout</text>
<text x="184.9" y="27.5">6</text>
<text x="28.9" y="34.8">12V</text>
<text x="34.3" y="31.1">2</text>
<text x="37.1" y="35">CN1</text>
<text x="42.8" y="35">CN2</text>
<text x="47.3" y="31.1">2</text>
<text x="71.1" y="32.5">33Ω</text>
<text x="71.1" y="30.7">R1</text>
<text x="81.8" y="34.3">D1</text>
<text x="90.7" y="32.5">510Ω</text>
<text x="90.7" y="30.7">R2</text>
<text x="110.4" y="31.4">CN3</text>
<text x="136.7" y="31.1">1</text>
<text x="136.7" y="32.9">2</text>
<text x="166.5" y="34.6">3</text>
<text x="166.5" y="31.1">2</text>
<text x="169.9" y="35.5">C</text>
<text x="169.9" y="32">Vin</text>
<text x="179.4" y="32">Vadj</text>
<text x="180.8" y="35.5">L2</text>
<text x="184.9" y="34.6">8</text>
<text x="184.9" y="31.1">7</text>
<text x="214.8" y="31.1">1</text>
<text x="214.8" y="32.9">2</text>
<text x="227.6" y="32">DC 5V</text>
<text x="71.1" y="39.8">0.47µF</text>
<text x="71.1" y="38">C1</text>
<text x="81.8" y="36.1">24V</text>
<text x="90.7" y="40.2">RED LED</text>
<text x="92.5" y="38.2">D4</text>
<text x="132.2" y="36.8">CN6</text>
<text x="147.9" y="41.4">470µF</text>
<text x="147.9" y="39.5">C3</text>
<text x="156.8" y="41.4">0.1µF</text>
<text x="156.8" y="39.5">C4</text>
<text x="166.5" y="38.2">4</text>
<text x="166.5" y="41.8">5</text>
<text x="169.9" y="39.1">GND</text>
<text x="180.8" y="39.1">L1</text>
<text x="184.9" y="38.2">9</text>
<text x="196.2" y="40.9">0.1µF</text>
<text x="196.2" y="39.1">C5</text>
<text x="205.1" y="41.1">220µF</text>
<text x="205.1" y="39.1">C6</text>
<text x="217.3" y="37.1">CN9</text>
<text x="25" y="46.2">GND</text>
<text x="51.8" y="46.2">GND</text>
<text x="67.9" y="46.2">GND</text>
<text x="78.6" y="46.2">GND</text>
<text x="87.5" y="46.2">GND</text>
<text x="105.4" y="46.2">GND</text>
<text x="169.9" y="42.7">CL</text>
<text x="137.5" y="53.4">GND</text>
<text x="144.7" y="53.4">GND</text>
<text x="153.6" y="53.4">GND</text>
<text x="160.8" y="53.4">GND</text>
<text x="193" y="53.4">GND</text>
<text x="201.9" y="53.4">GND</text>
<text x="209" y="53.4">GND</text>
<text x="107.6" y="59.6">1</text>
<text x="58.6" y="63.8">SW2</text>
<text x="71.1" y="64.5">R3</text>
<text x="90.7" y="64.8">R4</text>
<text x="107.6" y="61.4">2</text>
<text x="110.4" y="65.4">CN4</text>
<text x="163.7" y="64.5">U1</text>
<text x="71.1" y="66.3">33Ω</text>
<text x="71.1" y="71.6">C2</text>
<text x="81.8" y="69.8">24V</text>
<text x="81.8" y="68">D2</text>
<text x="90.7" y="66.6">470Ω</text>
<text x="92.5" y="72">D5</text>
<text x="105.4" y="67.7">GND</text>
<text x="161.2" y="68.6">1</text>
<text x="161.2" y="70.4">2</text>
<text x="163.7" y="66.3">L6470_DRIVER(STRAWBERRY_LINUX)</text>
<text x="164.5" y="69.5">BUSY/SYNC</text>
<text x="164.5" y="71.2">FLAG</text>
<text x="186.4" y="71.2">GND</text>
<text x="187.7" y="69.5">VS</text>
<text x="192.1" y="68.6">1</text>
<text x="192.1" y="70.4">2</text>
<text x="214" y="68.4">SM-42BYG011</text>
<text x="214" y="66.6">M1</text>
<text x="71.1" y="73.4">0.47µF</text>
<text x="90.4" y="74.1">GREEN LED</text>
<text x="107.6" y="72.1">1</text>
<text x="107.6" y="74">2</text>
<text x="110.4" y="77.9">CN5</text>
<text x="161.2" y="74">4</text>
<text x="161.2" y="72.1">3</text>
<text x="161.2" y="75.7">5</text>
<text x="161.2" y="77.5">6</text>
<text x="164.5" y="74.8">EXT-VDD</text>
<text x="164.5" y="73.1">SDO</text>
<text x="164.5" y="76.6">SCK</text>
<text x="184.7" y="76.6">OUT2A</text>
<text x="192.1" y="77.5">2</text>
<text x="192.1" y="75.7">1</text>
<text x="202.2" y="74">BLU</text>
<text x="202.3" y="77.5">YUL</text>
<text x="67.9" y="80.2">GND</text>
<text x="78.6" y="80.2">GND</text>
<text x="87.5" y="80.2">GND</text>
<text x="105.4" y="80.2">GND</text>
<text x="161.2" y="82.9">9</text>
<text x="161.2" y="79.3">7</text>
<text x="161.2" y="81.1">8</text>
<text x="164.5" y="83.8">STCK</text>
<text x="164.5" y="78.4">SDI</text>
<text x="164.5" y="80.2">CS</text>
<text x="164.5" y="82">GND</text>
<text x="184.7" y="83.8">OUT1B</text>
<text x="184.7" y="78.4">OUT1A</text>
<text x="192.1" y="82.9">1</text>
<text x="202" y="81.1">RED</text>
<text x="160.4" y="84.7">10</text>
<text x="164.5" y="85.6">STBY/RST</text>
<text x="184.7" y="85.6">OUT2B</text>
<text x="192.1" y="84.7">2</text>
<text x="201.8" y="84.7">GRN</text>
<text x="118.7" y="90.9">DC 5V</text>
<text x="97.2" y="99.7">J2</text>
<text x="104" y="99.1">J1</text>
<text x="163.7" y="100.2">L6470_DRIVER(STRAWBERRY_LINUX)</text>
<text x="163.7" y="98.4">U2</text>
<text x="214" y="100.6">M2</text>
<text x="73.6" y="107.9">2</text>
<text x="73.6" y="106.1">1</text>
<text x="77" y="107">DGND</text>
<text x="99.6" y="107">DGND</text>
<text x="106.3" y="106.1">1</text>
<text x="106.3" y="107.9">2</text>
<text x="161.2" y="102.5">1</text>
<text x="161.2" y="104.3">2</text>
<text x="161.2" y="107.9">4</text>
<text x="161.2" y="106.1">3</text>
<text x="164.5" y="103.4">BUSY/SYNC</text>
<text x="164.5" y="105.2">FLAG</text>
<text x="164.5" y="107">SDO</text>
<text x="186.4" y="105.2">GND</text>
<text x="187.7" y="103.4">VS</text>
<text x="192.1" y="102.5">1</text>
<text x="192.1" y="104.3">2</text>
<text x="202.2" y="107.9">BLU</text>
<text x="214" y="102.4">SM-42BYG011</text>
<text x="42" y="109.7">1</text>
<text x="42" y="111.5">2</text>
<text x="42" y="113.2">3</text>
<text x="73.6" y="113.2">5</text>
<text x="73.6" y="111.5">4</text>
<text x="73.6" y="109.7">3</text>
<text x="77" y="112.4">VDD_3V3</text>
<text x="77" y="110.6">VDD_3V3</text>
<text x="77" y="108.8">DGND</text>
<text x="89.2" y="108.4" transform="rotate(-90 89.2 108.4)">DC_5V</text>
<text x="92.8" y="109.8" transform="rotate(-90 92.8 109.8)">DC_GND</text>
<text x="97.7" y="110.6">GPIO_38</text>
<text x="97.7" y="112.4">GPIO_39</text>
<text x="99.6" y="108.8">DGND</text>
<text x="106.3" y="109.7">3</text>
<text x="106.3" y="111.5">4</text>
<text x="106.3" y="113.2">5</text>
<text x="161.2" y="109.7">5</text>
<text x="161.2" y="111.5">6</text>
<text x="161.2" y="113.2">7</text>
<text x="164.5" y="108.8">EXT-VDD</text>
<text x="164.5" y="110.6">SCK</text>
<text x="164.5" y="112.4">SDI</text>
<text x="184.7" y="112.4">OUT1A</text>
<text x="184.7" y="110.6">OUT2A</text>
<text x="192.1" y="111.5">2</text>
<text x="192.1" y="109.7">1</text>
<text x="202.3" y="111.5">YUL</text>
<text x="42" y="115">4</text>
<text x="42" y="116.8">5</text>
<text x="42" y="118.6">6</text>
<text x="73.6" y="118.6">8</text>
<text x="73.6" y="116.8">7</text>
<text x="73.6" y="115">6</text>
<text x="77" y="119.5">SYS_5V</text>
<text x="77" y="117.7">SYS_5V</text>
<text x="77" y="116">VDD_5V</text>
<text x="77" y="114.1">VDD_5V</text>
<text x="97.7" y="114.1">GPIO_34</text>
<text x="97.7" y="116">GPIO_35</text>
<text x="97.7" y="117.7">GPIO_66</text>
<text x="97.7" y="119.5">GPIO_67</text>
<text x="106.3" y="115">6</text>
<text x="106.3" y="116.8">7</text>
<text x="106.3" y="118.6">8</text>
<text x="160.4" y="118.6">10</text>
<text x="161.2" y="116.8">9</text>
<text x="161.2" y="115">8</text>
<text x="164.5" y="117.7">STCK</text>
<text x="164.5" y="119.5">STBY/RST</text>
<text x="164.5" y="114.1">CS</text>
<text x="164.5" y="116">GND</text>
<text x="184.7" y="117.7">OUT1B</text>
<text x="184.7" y="119.5">OUT2B</text>
<text x="192.1" y="116.8">1</text>
<text x="192.1" y="118.6">2</text>
<text x="201.8" y="118.6">GRN</text>
<text x="202" y="115">RED</text>
<text x="42" y="120.4">7</text>
<text x="42" y="122.2">8</text>
<text x="42" y="124">9</text>
<text x="42" y="125.8">10</text>
<text x="72.8" y="125.8">12</text>
<text x="72.8" y="124">11</text>
<text x="72.8" y="122.2">10</text>
<text x="73.6" y="120.4">9</text>
<text x="77" y="124.9">GPIO_30</text>
<text x="77" y="123.1">SYS_RESETn</text>
<text x="77" y="121.3">PWR_BUT</text>
<text x="97.7" y="121.3">GPIO_69</text>
<text x="97.7" y="123.1">GPIO_68</text>
<text x="97.7" y="124.9">GPIO_45</text>
<text x="106.3" y="120.4">9</text>
<text x="106.3" y="122.2">10</text>
<text x="106.3" y="124">11</text>
<text x="106.3" y="125.8">12</text>
<text x="36.6" y="129.5">CN7</text>
<text x="72.8" y="131.1">15</text>
<text x="72.8" y="129.3">14</text>
<text x="72.8" y="127.6">13</text>
<text x="77" y="132">GPIO_48</text>
<text x="77" y="130.2">GPIO_40</text>
<text x="77" y="128.4">GPIO_31</text>
<text x="77" y="126.7">GPIO_60</text>
<text x="97.7" y="126.7">GPIO_44</text>
<text x="97.7" y="128.4">GPIO_23</text>
<text x="97.7" y="130.2">GPIO_26</text>
<text x="97.7" y="132">GPIO_47</text>
<text x="106.3" y="127.6">13</text>
<text x="106.3" y="129.3">14</text>
<text x="106.3" y="131.1">15</text>
<text x="42" y="136.5">1</text>
<text x="72.8" y="136.5">18</text>
<text x="72.8" y="134.7">17</text>
<text x="72.8" y="132.9">16</text>
<text x="77" y="137.4">SPI0_D1</text>
<text x="77" y="135.6">SPI0_CS0</text>
<text x="77" y="133.8">GPIO_51</text>
<text x="97.7" y="133.8">GPIO_46</text>
<text x="97.7" y="135.6">GPIO_27</text>
<text x="97.7" y="137.4">GPIO_65</text>
<text x="106.3" y="132.9">16</text>
<text x="106.3" y="134.7">17</text>
<text x="106.3" y="136.5">18</text>
<text x="42" y="138.3">2</text>
<text x="42" y="140">3</text>
<text x="42" y="141.9">4</text>
<text x="42" y="143.6">5</text>
<text x="72.8" y="143.6">22</text>
<text x="72.8" y="141.9">21</text>
<text x="72.8" y="140">20</text>
<text x="72.8" y="138.3">19</text>
<text x="77" y="142.7">SPI0_D0</text>
<text x="77" y="140.9">SPI1_CS0</text>
<text x="77" y="139.1">SPI1_CS1</text>
<text x="97.7" y="139.1">GPIO_22</text>
<text x="97.7" y="140.9">GPIO_63</text>
<text x="97.7" y="142.7">GPIO_62</text>
<text x="106.3" y="138.3">19</text>
<text x="106.3" y="140">20</text>
<text x="106.3" y="141.9">21</text>
<text x="106.3" y="143.6">22</text>
<text x="42" y="145.4">6</text>
<text x="42" y="147.2">7</text>
<text x="42" y="149">8</text>
<text x="72.8" y="149">25</text>
<text x="72.8" y="147.2">24</text>
<text x="72.8" y="145.4">23</text>
<text x="77" y="149.9">GPIO_117</text>
<text x="77" y="148.1">GPIO_15</text>
<text x="77" y="146.3">GPIO_49</text>
<text x="77" y="144.5">SPI0_SCLK</text>
<text x="97.7" y="144.5">GPIO_37</text>
<text x="97.7" y="146.3">GPIO_36</text>
<text x="97.7" y="148.1">GPIO_33</text>
<text x="97.7" y="149.9">GPIO_32</text>
<text x="106.3" y="145.4">23</text>
<text x="106.3" y="147.2">24</text>
<text x="106.3" y="149">25</text>
<text x="42" y="150.8">9</text>
<text x="42" y="152.6">10</text>
<text x="72.8" y="154.3">28</text>
<text x="72.8" y="152.6">27</text>
<text x="72.8" y="150.8">26</text>
<text x="77" y="155.2">SPI1_CS0</text>
<text x="77" y="153.5">GPIO_125</text>
<text x="77" y="151.7">GPIO_14</text>
<text x="97.7" y="151.7">GPIO_61</text>
<text x="97.7" y="153.5">GPIO_86</text>
<text x="97.7" y="155.2">GPIO_88</text>
<text x="106.3" y="150.8">26</text>
<text x="106.3" y="152.6">27</text>
<text x="106.3" y="154.3">28</text>
<text x="36.6" y="156.3">CN8</text>
<text x="72.8" y="161.5">32</text>
<text x="72.8" y="159.7">31</text>
<text x="72.8" y="157.9">30</text>
<text x="72.8" y="156.1">29</text>
<text x="77" y="160.6">SPI1_SCLK</text>
<text x="77" y="158.8">SPI1_D1</text>
<text x="77" y="157">SPI1_D0</text>
<text x="97.7" y="157">GPIO_87</text>
<text x="97.7" y="158.8">GPIO_89</text>
<text x="97.7" y="160.6">GPIO_10</text>
<text x="106.3" y="156.1">29</text>
<text x="106.3" y="157.9">30</text>
<text x="106.3" y="159.7">31</text>
<text x="106.3" y="161.5">32</text>
<text x="72.8" y="166.9">35</text>
<text x="72.8" y="165.1">34</text>
<text x="72.8" y="163.3">33</text>
<text x="77" y="167.8">AIN6</text>
<text x="77" y="165.9">GNDA_ADC</text>
<text x="77" y="164.2">AIN4</text>
<text x="77" y="162.4">VDD_ADC</text>
<text x="97.7" y="162.4">GPIO_11</text>
<text x="97.7" y="165.9">GPIO_81</text>
<text x="98.5" y="164.2">GPIO_9</text>
<text x="98.5" y="167.8">GPIO_8</text>
<text x="106.3" y="163.3">33</text>
<text x="106.3" y="165.1">34</text>
<text x="106.3" y="166.9">35</text>
<text x="72.8" y="174">39</text>
<text x="72.8" y="172.2">38</text>
<text x="72.8" y="170.4">37</text>
<text x="72.8" y="168.7">36</text>
<text x="77" y="173.1">AIN3</text>
<text x="77" y="171.3">AIN2</text>
<text x="77" y="169.5">AIN5</text>
<text x="97.7" y="169.5">GPIO_80</text>
<text x="97.7" y="171.3">GPIO_78</text>
<text x="97.7" y="173.1">GPIO_79</text>
<text x="106.3" y="168.7">36</text>
<text x="106.3" y="170.4">37</text>
<text x="106.3" y="172.2">38</text>
<text x="106.3" y="174">39</text>
<text x="72.8" y="179.4">42</text>
<text x="72.8" y="177.6">41</text>
<text x="72.8" y="175.8">40</text>
<text x="77" y="178.5">GPIO_20</text>
<text x="77" y="176.7">AIN1</text>
<text x="77" y="174.9">AIN0</text>
<text x="97.7" y="174.9">GPIO_76</text>
<text x="97.7" y="176.7">GPIO_77</text>
<text x="97.7" y="178.5">GPIO_74</text>
<text x="106.3" y="175.8">40</text>
<text x="106.3" y="177.6">41</text>
<text x="106.3" y="179.4">42</text>
<text x="72.8" y="184.7">45</text>
<text x="72.8" y="182.9">44</text>
<text x="72.8" y="181.1">43</text>
<text x="77" y="185.6">DGND</text>
<text x="77" y="183.9">DGND</text>
<text x="77" y="182">DGND</text>
<text x="77" y="180.3">SPI1_CS1</text>
<text x="97.7" y="180.3">GPIO_75</text>
<text x="97.7" y="182">GPIO_72</text>
<text x="97.7" y="183.9">GPIO_73</text>
<text x="97.7" y="185.6">GPIO_70</text>
<text x="106.3" y="181.1">43</text>
<text x="106.3" y="182.9">44</text>
<text x="106.3" y="184.7">45</text>
<text x="72.8" y="186.5">46</text>
<text x="77" y="187.4">DGND</text>
<text x="79.5" y="190.6">U3</text>
<text x="97.7" y="187.4">GPIO_71</text>
<text x="106.3" y="186.5">46</text>
<text x="79.5" y="192.6">BEAGLE-BONE-BLACK</text>
</g>
<g font-size="1.6" fill="#c00000">
<text x="174.9" y="77.7">CN1</text>
<text x="78.2" y="104.9">P9</text>
<text x="100.2" y="104.9">P8</text>
<text x="174.9" y="111.6">CN1</text>
</g>
</svg>
